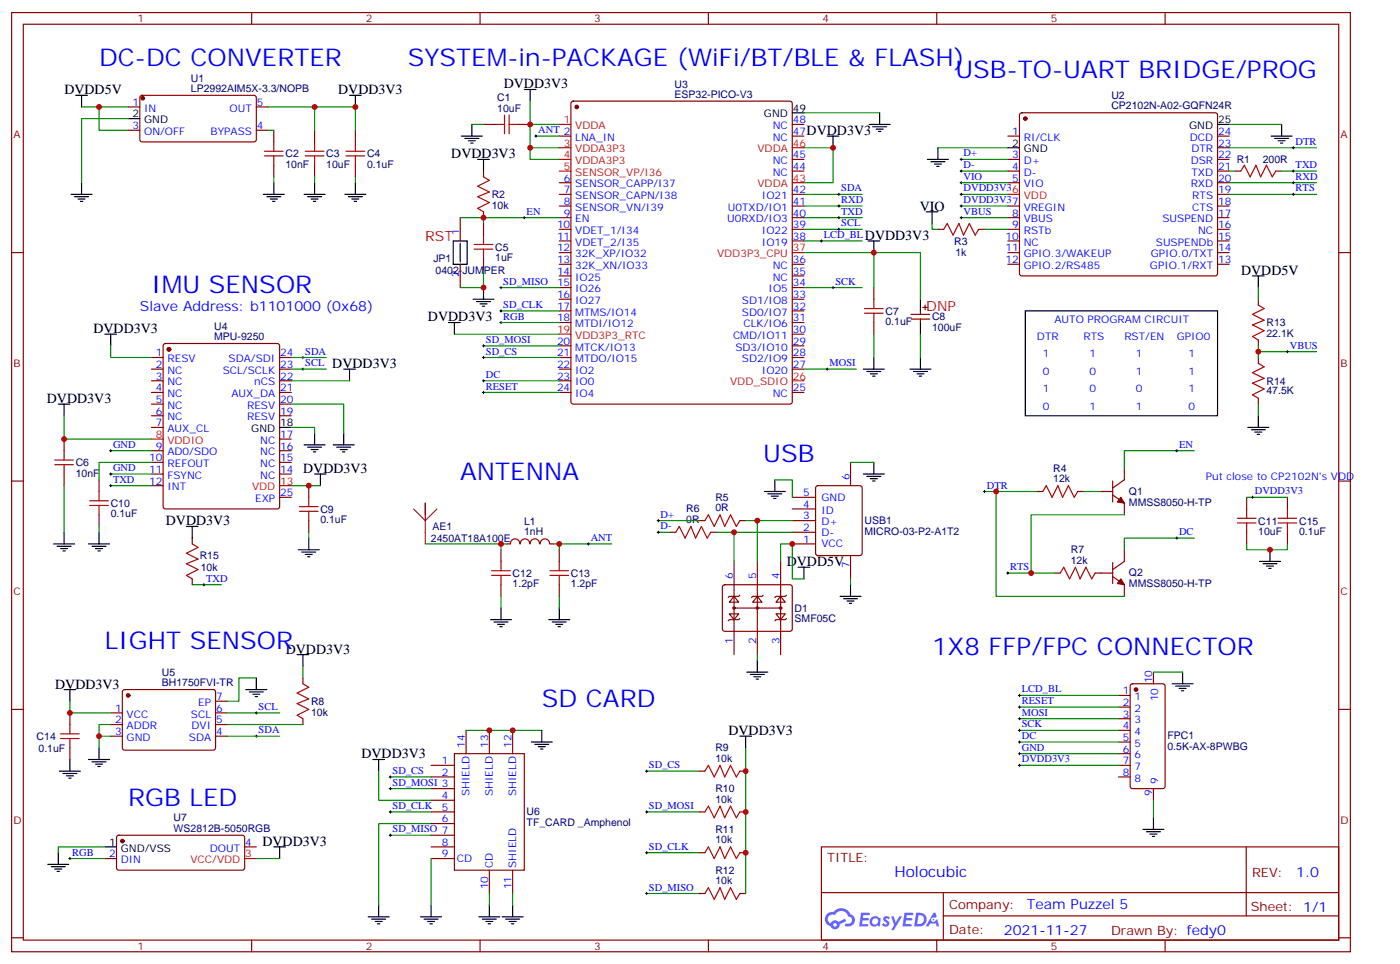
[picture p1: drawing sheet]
<svg xmlns="http://www.w3.org/2000/svg" width="424mm" height="292mm" viewBox="0 0 424 292" stroke-linecap="round" stroke-linejoin="round" font-family="sans-serif">
<g fill="none" stroke="#870000" stroke-width=".35">
<path d="M3.5 3.8h405.4v284.3h-405.4zM7.1 7.3h398.2v277.3h-398.2zM76.2 3.8v3.5M145.3 3.8v3.5M214.5 3.8v3.5M283.6 3.8v3.5M352.8 3.8v3.5M3.5 76.5h3.6M405.3 76.5h3.6M3.5 145.6h3.6M405.3 145.6h3.6M3.5 214.8h3.6"/>
<path d="M405.3 214.8h3.6M248.7 256.4h156.6v28.2h-156.6zM377.3 256.4v20.9M248.7 270.2h156.5M285.6 277.3h119.6M285.6 270.2v14.2M3.5 283.9h3.6M76.2 284.6v3.5M145.3 284.6v3.5M214.5 284.6v3.5M283.6 284.6v3.5M352.8 284.6v3.5"/>
<path d="M405.3 283.9h3.6"/>
</g>
<g fill="#5487ff">
<path d="M267.7 277.6a1.22 1.22 0 0 1 1.7 .2l-.4 .6a.47 .47 0 0 0-.3-.4 .47 .47 0 0 0-.5 .2l.1 .2a1.14 1.14 0 0 1 .8 1.8 1.14 1.14 0 0 1-1.9 0l-.2-.2 .5-.6 .7 .5a.29 .29 0 0 0 .3-.3 .29 .29 0 0 0-.2-.3 1.04 1.04 0 0 1-.6-1.7z"/>
<path d="M260.7 276.3h2.4l.3 .2-.2 .5-1.8 .1-.1 .8h1.5l.3 .4-.3 .4h-1.6l-.2 1.1h1.7l.2 .3-.2 .3-2.6 .1z"/>
<path d="M273.8 276.3h2.4l.3 .2-.1 .5-1.8 .1-.2 .8h1.6l.3 .4-.4 .4h-1.6l-.1 1.1h1.7l.2 .3-.2 .3-2.6 .1z"/>
<path d="M282.6 276.3h.7l.3 1.3-.6 .3a.69 .69 0 0 0-1 .3 .69 .69 0 0 0 .4 .9 .69 .69 0 0 0 .9-.6l.5-.2 .6 2.2h-.8l-.2-.9h-1.8l-.5 .9h-.8z"/>
<path d="M269.8 277.4h.8l.6 1.8 1.1-1.8h.9l-2.6 4.2h-.8l.9-1.5z"/>
<path d="M277.4 276.3l-.6 4.2h1.3a2.11 2.11 0 0 0 2.5-2.1 2.11 2.11 0 0 0-2.5-2.1zM278.1 277.1a1.43 1.43 0 0 1 1.6 1.6 1.43 1.43 0 0 1-2 1.1z"/>
<path d="M263.7 277.9a1.54 1.54 0 0 0-.1 2.2 1.54 1.54 0 0 0 2.2 .1l.6 .3 .3-2.3-.2-.3h-.4a1.49 1.49 0 0 0-2.4 0zM264 278.9a.94 .94 0 0 1 1.8 0 .94 .94 0 0 1-1.8 0z"/>
<path d="M250.4 276.7a2.18 2.18 0 0 0 1.1 3.7 1.44 1.44 0 0 0 1.6 .9 1.44 1.44 0 0 0 1.2-1.4l2-1.1-.5-.7-1.9 1a1.47 1.47 0 0 0-2.4 .4 1.39 1.39 0 0 1-.7-1.9 1.39 1.39 0 0 1 2-.5 2.12 2.12 0 0 1 2.2-1.3 2.12 2.12 0 0 1 1.9 1.7 1.14 1.14 0 0 1 1.1 1.4 1.14 1.14 0 0 1-1.7 .7 .43 .43 0 0 0-.5 .4 .43 .43 0 0 0 .4 .5 1.98 1.98 0 0 0 2.5-1.2 1.98 1.98 0 0 0-1.2-2.6 3.1 3.1 0 0 0-5.3-.6l-.9 .1zM252.3 280a.55 .55 0 0 1 1.1 0 .55 .55 0 0 1-1.1 0z"/>
<circle cx="282.6" cy="278.4" r=".26"/>
</g>
<g fill="none" stroke="#870000" stroke-width=".35">
<path d="M38.8 32.4h3.5M38.8 39.4h3.5M42.6 29.1l.4-.2h34.2l.4 .7-.1 12.9-.6 .5-34.1-.1-.5-.6v-12.7zM77.6 32.4h3.5M77.6 39.4h3.5M82.9 39.4v3.6M95.2 39.4v3.6M107.6 39.4v3.6M146.4 37.7h3.5M157 37.7h3.5M173.1 30.8l.5-.2h65.6l.5 .2 .2 .5v90.3l-.2 .5-.5 .2h-65.6l-.5-.2-.2-.5v-90.3zM239.9 37.7h3.5"/>
<path d="M308.9 34.4l.5-.3h58.5l.5 .3 .3 .5v47.9l-.3 .5-.5 .2h-58.5l-.5-.2-.2-.5v-47.9zM82.9 50v3.6M95.2 50v3.6M107.6 50v3.6M146.4 51.8v1.8M169.3 41.2h3.6M169.3 55.3h3.6M169.3 58.8h3.6M239.9 41.2h3.5M239.9 48.3h3.5M239.9 51.8h3.5M239.9 58.8h3.5"/>
<path d="M305.2 41.2h3.5M305.2 48.3h3.5M305.2 51.8h3.5M305.2 55.3h3.5M368.7 41.2h3.5M368.7 48.3h3.5M368.7 51.8h3.5M368.7 55.3h3.5M368.7 58.8h3.5M368.7 44.7h3.5M373.9 51.8h1.8M386.3 51.8h1.8"/>
<path d="M139.3 65.9v7.1M146.4 64.1v1.8M146.4 67.7v3.5M146.4 78.2v3.6M169.3 62.4h3.6M169.3 65.9h3.6M169.3 69.4h3.6M169.3 73h3.6M169.3 76.5h3.6M239.9 62.4h3.5M239.9 65.9h3.5M239.9 69.4h3.5"/>
<path d="M239.9 73h3.5M284 69.4h1.8M296.3 69.4h1.8M305.2 62.4h3.5M305.2 65.9h3.5M305.2 69.4h3.5M305.2 73h3.5M305.2 76.5h3.5M368.7 62.4h3.5M368.7 65.9h3.5M368.7 69.4h3.5M368.7 73h3.5"/>
<path d="M368.7 76.5h3.5M139.3 80v7.1M169.3 80h3.6M169.3 83.5h3.6M169.3 87.1h3.6M169.3 90.6h3.6M169.3 94.1h3.6M169.3 97.6h3.6M239.9 80h3.5M239.9 83.5h3.5M239.9 87.1h3.5M239.9 90.6h3.5"/>
<path d="M239.9 94.1h3.5M239.9 97.6h3.5M264.6 87.1v3.5M264.6 97.6v3.6M275.9 95.2h5.6M275.9 96.6h5.6M278.7 94.1v1.1M278.7 96.6v1M279.4 93.1h1.4M280.1 92.4v1.4M305.2 80h3.5M368.7 80h3.5"/>
<path d="M381 90.6v1.8M45.9 108.2h3.5M45.9 111.8h3.5M45.9 115.3h3.5M45.9 118.8h3.5M49.6 104.2l.5-.2h33.9l.5 .2 .2 .5v48.7l-.3 .5-.4 .2h-33.9l-.5-.2-.2-.5v-48.7zM84.7 108.2h3.5M84.7 111.8h3.5M84.7 115.3h3.5M84.7 118.8h3.5M169.3 104.7h3.6M169.3 108.2h3.6"/>
<path d="M169.3 111.8h3.6M169.3 115.3h3.6M169.3 118.8h3.6M239.9 104.7h3.5M239.9 108.2h3.5M239.9 111.8h3.5M239.9 118.8h3.5M239.9 101.2h3.5M381 102.9v1.8M381 108.2v1.8M19.4 132.9v3.6M45.9 122.3h3.5"/>
<path d="M45.9 125.9h3.5M45.9 129.4h3.5M45.9 136.5h3.5M45.9 140h3.5M84.7 122.3h3.5M84.7 125.9h3.5M84.7 136.5h3.5M84.7 140h3.5M84.7 132.9h3.5M257.5 140v7M381 120.6v1.7M19.4 143.5v3.5"/>
<path d="M30 145.3v3.5M30 155.9v3.5M45.9 143.5h3.5M45.9 147h3.5M84.7 150.6h3.5M84.7 143.5h3.5M93.5 147v3.6M93.5 157.6v3.5M128.8 152.3v5.3M211.7 157.6h1.7M224 157.6h1.8M239.9 157.6h7"/>
<path d="M239.9 150.6h7M239.9 154.1h7M247.2 147.2l.4-.2h12.7l.7 .5 .1 20-.5 .6-13 .1-.6-.5-.1-20zM314 148.8h1.7M326.3 148.8h1.8M333.4 148.8h3.5M336.9 149.9l3.5 2.4v3.6M336.9 145.6v6.4M340.4 141.7v3.6l-3.5 2.4M377.5 150.6v3.5M389.8 150.6v3.5M58.2 162.9v1.8"/>
<path d="M58.2 175.3v1.7M151.7 166.4v3.6M151.7 177v3.6M153.5 164.7h1M154.6 164.7a1.41 1.41 0 0 1 1.4-1.6 1.41 1.41 0 0 1 1.4 1.6M157.6 164.7a1.41 1.41 0 0 1 1.4-1.6 1.41 1.41 0 0 1 1.4 1.6M160.5 164.7a1.41 1.41 0 0 1 1.4-1.6 1.41 1.41 0 0 1 1.4 1.6M163.6 164.7a1.41 1.41 0 0 1 1.4-1.6 1.41 1.41 0 0 1 1.4 1.6M166.5 164.7h1.1M169.3 166.4v3.6M169.3 177v3.6M202.8 161.1h1.8"/>
<path d="M215.2 161.1h1.8M219 177.2l.4-.2 20.1 .1 .4 .6-.1 13-.6 .4h-20l-.5-.7v-12.7zM222.2 170v28.2M229.3 170v28.2M236.4 170v28.2M239.9 161.1h7M239.9 164.7h7M257.5 168.2v7.1M319.3 173.5h1.7M331.6 173.5h5.3M336.9 174.6l3.5 2.4v3.6M336.9 170.3v6.4"/>
<path d="M340.4 166.4v3.6l-3.5 2.4M377.5 161.1v3.6M389.8 161.1v3.6M220.8 185.8h2.9l-1.5 1.8zM222.2 180.6l1.5 1.7h-2.9zM222.2 184.1h14.2M224 187.3l-.3 .3h-2.9l-.3 .4M224 180.2l-.3 .4h-2.9l-.3 .3M229.3 180.6l1.4 1.7h-2.8zM231.1 180.2l-.4 .4h-2.8l-.4 .3M234.9 185.8h2.9l-1.4 1.8zM236.4 180.6l1.4 1.7h-2.9z"/>
<path d="M238.1 187.3l-.3 .3h-2.9l-.3 .4M238.1 180.2l-.3 .4h-2.9l-.3 .3M21.2 215.8v3.6M33.5 215.8h3.5M33.5 219.4h3.5M37.3 209l.4-.2h27.1l.5 .7-.1 17.2-.6 .4h-27.1l-.5-.7v-16.9zM65.3 215.8h3.5M65.3 219.4h3.5M65.3 212.3h3.5M91.7 205.2v1.8M91.7 217.6v1.8M338.7 217.6h3.5"/>
<path d="M338.7 214.1h3.5M338.7 210.5h3.5M342.4 207.2l.5-.2h9.2l.6 .4 .1 30.7-.5 .6-9.4 .1-.7-.5v-30.6zM349.2 203.5v3.5M21.2 226.4v3.5M33.5 222.9h3.5M65.3 222.9h3.5M130.5 235.2h7.1M130.5 231.7h7.1M130.5 238.8h7.1M137.6 228.2h21.1v35.3h-21.1zM141.1 221.1v7.1"/>
<path d="M148.2 221.1v7.1M155.2 221.1v7.1M211.7 233.5h1.7M224 233.5h1.8M338.7 235.2h3.5M338.7 231.7h3.5M338.7 228.2h3.5M338.7 224.6h3.5M338.7 221.1h3.5M349.2 238.8v3.5M31.7 259.9h3.6M35.5 253.1l.5-.2h37.7l.4 .7-.1 9.4-.6 .5-37.7-.1-.4-.7v-9.1z"/>
<path d="M74.1 256.4h3.5M130.5 259.9h7.1M130.5 256.4h7.1M130.5 252.9h7.1M130.5 249.3h7.1M130.5 245.8h7.1M130.5 242.3h7.1M211.7 245.8h1.7M211.7 258.2h1.7M224 245.8h1.8M224 258.2h1.8M148.2 263.5v7"/>
<path d="M155.2 263.5v7M211.7 270.5h1.7M224 270.5h1.8"/>
<circle cx="222.3" cy="184.1" r=".35"/>
<circle cx="229.3" cy="184.1" r=".35"/>
<circle cx="236.4" cy="184.1" r=".35"/>
</g>
<g fill="#870000" stroke="#870000" stroke-width=".35">
<path d="M339.4 150.6l1 1.7-2.1-.3z"/>
<path d="M339.4 175.3l1 1.7-2.1-.3z"/>
<circle cx="310.4" cy="35.9" r=".53"/>
<circle cx="43.2" cy="29.7" r=".53"/>
<circle cx="174.6" cy="32.4" r=".53"/>
<circle cx="38.8" cy="210.5" r=".53"/>
<circle cx="344" cy="208.8" r=".53"/>
<circle cx="37" cy="254.6" r=".53"/>
<circle cx="51.2" cy="105.8" r=".53"/>
</g>
<g fill="none" stroke="#000" stroke-width=".35">
<path d="M22.9 28.9h3.6M24.7 28.9v3.5M38.8 35.9h3.5M105.8 28.9h3.6M107.6 28.9v3.5M142.9 37.7v3.5M158.7 27.1h3.6M160.5 27.1v3.5M239.9 34.1h3.5M263.2 37.7h6.3M264.2 38.4h4.3M265.3 39.1h2.1"/>
<path d="M266 39.8h.7M266.3 34.1v3.6M368.7 37.7h3.5M388.1 37.7v3.5M21.5 58.8h6.4M22.6 59.5h4.2M24.7 55.3v3.5M79.7 58.8h6.4M80.8 59.5h4.2M82.9 55.3v3.5M92.1 58.8h6.3M93.1 59.5h4.3"/>
<path d="M95.2 55.3v3.5M104.4 58.8h6.4M105.5 59.5h4.2M107.6 55.3v3.5M139.7 41.2h6.3M140.8 41.9h4.2M141.8 42.6h2.1M142.5 43.3h.7M144.6 48.3h3.6M146.4 48.3v3.5M250.5 41.2h3.5M252.2 41.2v3.5"/>
<path d="M280.8 48.3h6.4M281.9 49h4.2M282.9 49.7h2.1M283.6 50.4h.7M284 44.7v3.6M305.2 44.7h3.5M384.9 41.2h6.3M385.9 41.9h4.3M387 42.6h2.1M387.7 43.3h.7M23.6 60.3h2.2M24.3 61h.7"/>
<path d="M81.8 60.3h2.2M82.5 61h.8M94.2 60.3h2.1M94.9 61h.7M106.5 60.3h2.2M107.2 61h.7M137.2 73h4.3v7h-4.3zM139.3 73.7v5.6M262.8 73h3.5M264.6 73v3.5M280.5 64.1h3.5M282.2 64.1v3.6"/>
<path d="M135.8 97.6h3.5M137.6 97.6v3.6M143.2 90.6h6.4M144.3 91.3h4.2M145.3 92h2.2M146 92.7h.8M146.4 87.1v3.5M278.7 90.6v3.5M278.7 97.6v3.6M310.4 94.1h58.3v31.8h-58.3zM379.2 83.5h3.6M381 83.5v3.6"/>
<path d="M31.7 101.2h3.6M33.5 101.2v3.5M104.1 111.8h3.5M105.8 111.8v3.5M261.4 111.8h6.4M262.5 112.5h4.2M263.5 113.2h2.1M264.2 113.9h.7M264.6 108.2v3.6M275.5 111.8h6.4M276.6 112.5h4.2M277.6 113.2h2.2"/>
<path d="M278.3 113.9h.7M278.7 108.2v3.6M17.6 122.3h3.6M19.4 122.3v3.6M84.7 129.4h3.5M92.1 134.7h6.3M93.1 135.4h4.3M94.2 136.1h2.1M94.9 136.8h.7M95.2 131.2v3.5M100.9 134.7h6.3M102 135.4h4.2"/>
<path d="M103 136.1h2.1M103.7 136.8h.7M104.1 131.2v3.5M264.6 140v3.5M377.8 129.4h6.4M378.9 130.1h4.2M379.9 130.8h2.2M380.6 131.5h.8M381 125.9v3.5M56.4 159.4h3.6M58.2 159.4v3.5M95.2 143.5h3.6"/>
<path d="M97 143.5v3.5M231.4 148.8h6.4M232.5 149.5h4.2M233.5 150.2h2.2M234.2 150.9h.7M234.6 145.3v3.5M261.4 143.5h6.4M262.5 144.2h4.2M263.5 144.9h2.1M264.2 145.6h.7M16.2 164.7h6.4M17.3 165.4h4.2"/>
<path d="M18.3 166.1h2.2M19 166.8h.8M19.4 161.1v3.6M26.8 164.7h6.4M27.9 165.4h4.2M28.9 166.1h2.1M29.6 166.8h.7M30 161.1v3.6M90.3 166.4h6.4M91.4 167.1h4.2M92.4 167.9h2.1M93.1 168.6h.7"/>
<path d="M93.5 162.9v3.5M241.7 171.7h3.5M243.4 171.7v3.6M257.5 177v3.6M381.4 170h6.3M382.4 170.7h4.2M383.5 171.4h2.1M384.2 172.1h.7M384.5 166.4v3.6M90 198.2h3.5M91.7 198.2v3.5M148.5 187.6h6.4"/>
<path d="M149.6 188.3h4.2M150.6 189h2.2M151.3 189.7h.7M151.7 184.1v3.5M166.2 187.6h6.3M167.2 188.3h4.2M168.3 189h2.1M169 189.7h.7M169.3 184.1v3.5M229.3 200v3.5M254.4 180.6h6.3M255.4 181.3h4.2"/>
<path d="M256.5 182h2.1M257.2 182.7h.7M19.4 208.8h3.5M21.2 208.8v3.5M74.4 208.8h6.4M75.5 209.5h4.2M76.6 210.2h2.1M77.3 210.9h.7M77.6 205.2v3.6M226.1 203.5h6.4M227.2 204.2h4.2M228.2 204.9h2.2"/>
<path d="M229 205.6h.7M354.9 207h6.3M356 207.7h4.2M357 208.4h2.1M357.7 209.1h.7M358.1 203.5v3.5M18 233.5h6.3M19 234.2h4.3M20.1 234.9h2.1M20.8 235.6h.7M21.2 229.9v3.6M26.8 229.9h6.4"/>
<path d="M27.9 230.6h4.2M28.9 231.4h2.1M29.6 232.1h.7M30 226.4v3.5M112.9 229.9h3.5M114.7 229.9v3.6M160.9 224.6h6.3M161.9 225.4h4.3M163 226.1h2.1M163.7 226.8h.7M164 221.1v3.5M224 222.9h3.5"/>
<path d="M225.8 222.9v3.5M17.6 258.2v3.5M31.7 256.4h3.6M82.9 256.4h3.5M84.7 256.4v3.5M346.1 251.1h6.3M347.1 251.8h4.3M348.2 252.5h2.1M348.9 253.2h.7M349.2 247.6v3.5M14.5 261.7h6.3M15.5 262.4h4.3"/>
<path d="M16.6 263.1h2.1M17.3 263.8h.7M111.5 277.6h6.3M112.5 278.3h4.3M113.6 279h2.1M114.3 279.7h.7M114.7 274v3.6M127.4 277.6h6.3M128.4 278.3h4.2M129.5 279h2.1M130.2 279.7h.7M130.5 274v3.6"/>
<path d="M145 277.6h6.3M146 278.3h4.3M147.1 279h2.1M147.8 279.7h.7M148.2 274v3.6M152 277.6h6.4M153.1 278.3h4.2M154.2 279h2.1M154.9 279.7h.7M155.2 274v3.6"/>
</g>
<g fill="none" stroke="#f00" stroke-width=".35">
<path d="M169.3 37.7h3.6M169.3 44.7h3.6M169.3 48.3h3.6M169.3 51.8h3.6M239.9 44.7h3.5M239.9 55.3h3.5M305.2 58.8h3.5M239.9 76.5h3.5M169.3 101.2h3.6M239.9 115.3h3.5M45.9 132.9h3.5M84.7 147h3.5"/>
<path d="M74.1 259.9h3.5"/>
</g>
<g fill="none" stroke="#008700" stroke-width=".35">
<path d="M24.7 32.4h14.1M30 32.4v7h8.8M38.8 35.9h-14.1v19.4M81.1 32.4h26.5v7M81.1 39.4h1.8M95.2 32.4v7M142.9 37.7h3.5M160.5 30.6v7.1h8.8M160.5 37.7v7h8.8M243.4 34.1h22.9M372.2 37.7h15.9M82.9 53.6v1.7"/>
<path d="M95.2 53.6v1.7M107.6 53.6v1.7M160.5 44.7v3.6h8.8M162.3 41.2h7M243.4 44.7h8.8v10.6h-8.8M243.4 58.8h17.7M284 44.7h21.2M291 58.8h14.2M291 51.8h14.2M291 55.3h14.2M291 48.3h14.2M372.2 44.7h26.4"/>
<path d="M372.2 58.8h26.4M372.2 51.8h1.7M372.2 55.3h26.4M388.1 51.8h10.5M139.3 65.9h7.1M169.3 65.9h-22.9v1.8M243.4 69.4h17.7M243.4 65.9h17.7M243.4 62.4h17.7M243.4 73h17.7M243.4 76.5h21.2M264.6 76.5h14.1v14.1"/>
<path d="M264.6 76.5v10.6M282.2 67.7v1.7h1.8M291 65.9h14.2M291 62.4h14.2M298.1 69.4h7.1M146.4 81.8v5.3h-7.1M151.7 87.1h17.6M151.7 94.1h17.6M151.7 97.6h17.6M243.4 87.1h17.7M381 87.1v3.5M33.5 104.7v3.5h12.4"/>
<path d="M88.2 115.3h17.6M88.2 108.2h10.6M88.2 111.8h10.6M137.6 101.2h31.7M146.4 115.3h22.9M146.4 104.7h22.9M146.4 108.2h22.9M146.4 118.8h22.9M243.4 111.8h15.9M264.6 101.2v7M278.7 101.2v7M381 104.7v3.5"/>
<path d="M381 106.5h17.6M19.4 125.9v7h26.5M33.5 136.5h12.4M45.9 140h-15.9v5.3M88.2 129.4h7v1.8M88.2 122.3h15.9v8.9M257.5 140h7.1M361.6 136.5h-21.2v5.2M381 122.3v3.6M19.4 147v14.1M30 159.4v1.7M33.5 147h12.4"/>
<path d="M33.5 143.5h12.4M88.2 147h8.8M199.3 157.6h12.4M225.8 157.6h14.1M229.3 157.6v12.4M234.6 145.3h5.3v5.3M298.1 148.8h15.9M301.6 148.8v31.8h38.8M328.1 148.8h5.3M340.4 155.9h-28.2v17.6h7.1M377.5 150.6h12.3M58.2 177h8.8"/>
<path d="M93.5 161.1v1.8M128.8 164.7h22.9M153.5 164.7h-1.8v1.7M167.6 164.7h17.6M169.3 164.7v1.7M199.3 161.1h3.5M217 161.1h22.9M222.2 161.1v8.9M236.4 170v-5.3h3.5v10.6h3.5M257.5 175.3v1.7M305.2 173.5h7M361.6 162.9h-21.2v3.5"/>
<path d="M377.5 164.7v1.7h12.3v-1.7M151.7 180.6v3.5M169.3 180.6v3.5M229.3 198.2v1.8M21.2 212.3v3.5h12.3M33.5 219.4h-3.5v3.5M68.8 215.8h15.9M68.8 219.4h22.9M77.6 205.2h-5.3v7.1h-3.5M91.7 201.7v3.5M308.7 210.5h30M308.7 214.1h30"/>
<path d="M308.7 217.6h30M349.2 203.5h8.9M33.5 222.9h-3.5v3.5M68.8 222.9h15.9M114.7 233.5v8.8h15.8M118.2 235.2h12.3M118.2 238.8h12.3M141.1 221.1h22.9M195.8 233.5h15.9M225.8 226.4v44.1M308.7 221.1h30M308.7 224.6h30"/>
<path d="M308.7 228.2h30M308.7 231.7h30M21.2 259.9h10.5M31.7 256.4h-14.1v1.8M77.6 259.9h7.1M118.2 245.8h12.3M118.2 252.9h12.3M130.5 249.3h-15.8v24.7M130.5 259.9v14.1M195.8 245.8h15.9M195.8 258.2h15.9M349.2 242.3v5.3"/>
<path d="M148.2 270.5v3.5M155.2 270.5v3.5M195.8 270.5h15.9"/>
</g>
<g fill="none" stroke="#a10000" stroke-width=".35">
<path d="M149.9 37.7h2.9M152.8 34.9v5.6M154.2 34.9v5.6M154.2 37.7h2.8M80.1 47.2h5.6M80.1 45.8h5.6M82.9 43v2.8M82.9 47.2v2.8M92.4 47.2h5.7M92.4 45.8h5.7M95.2 43v2.8M95.2 47.2v2.8"/>
<path d="M104.8 47.2h5.6M104.8 45.8h5.6M107.6 43v2.8M107.6 47.2v2.8M146.4 53.6l1.8 1-3.6 1.8 3.6 1.7-3.6 1.4 3.6 1.8-3.6 1.8 1.8 1M375.7 51.8l1.1-1.8 1.7 3.6 1.8-3.6 1.4 3.6 1.8-3.6 1.7 3.6 1.1-1.8M143.6 75.4h5.6M143.6 74h5.6M146.4 71.2v2.8M146.4 75.4v2.8M285.8 69.4l1-1.7 1.8 3.5 1.7-3.5 1.4 3.5 1.8-3.5 1.8 3.5 1-1.8M261.8 94.8h5.6"/>
<path d="M261.8 93.4h5.6M264.6 90.6v2.8M264.6 94.8v2.8M381 92.4l1.8 1-3.6 1.8 3.6 1.7-3.6 1.5 3.6 1.7-3.6 1.8 1.8 1M381 110l1.8 1.1-3.6 1.7 3.6 1.8-3.6 1.4 3.6 1.8-3.6 1.7 1.8 1.1M16.6 139.3h5.6M19.4 136.5v2.8M16.6 140.7h5.6M19.4 140.7v2.8M27.2 153h5.6M27.2 151.6h5.6M30 148.8v2.8"/>
<path d="M30 153v2.9M90.7 154.8h5.6M90.7 153.4h5.6M93.5 150.6v2.8M93.5 154.8v2.8M213.4 157.6l1.1-1.7 1.8 3.5 1.7-3.5 1.4 3.5 1.8-3.5 1.8 3.5 1-1.8M315.7 148.8l1.1-1.8 1.8 3.6 1.7-3.6 1.4 3.6 1.8-3.6 1.8 3.6 1-1.8M374.6 158.3h5.7M374.6 156.9h5.7M377.5 154.1v2.8M377.5 158.3v2.8M387 158.3h5.6"/>
<path d="M387 156.9h5.6M389.8 154.1v2.8M389.8 158.3v2.8M58.2 164.7l1.8 1-3.6 1.8 3.6 1.8-3.6 1.4 3.6 1.7-3.6 1.8 1.8 1.1M148.9 174.2h5.6M148.9 172.8h5.6M151.7 170v2.8M151.7 174.2v2.8M166.5 174.2h5.7M166.5 172.8h5.7M169.3 170v2.8M169.3 174.2v2.8"/>
<path d="M204.6 161.1l1.1-1.7 1.7 3.5 1.8-3.5 1.4 3.5 1.8-3.5 1.7 3.5 1.1-1.8M321 173.5l1.1-1.8 1.7 3.6 1.8-3.6 1.4 3.6 1.8-3.6 1.8 3.6 1-1.8M21.2 219.4v2.8M91.7 207l1.8 1.1-3.5 1.7 3.5 1.8-3.5 1.4 3.5 1.8-3.5 1.7 1.7 1.1M18.3 223.6h5.7M18.3 222.2h5.7M21.2 223.6v2.8M213.4 233.5l1.1-1.8 1.8 3.5 1.7-3.5 1.4 3.5 1.8-3.5 1.8 3.5 1-1.7M213.4 258.2l1.1-1.8 1.8 3.5 1.7-3.5 1.4 3.5 1.8-3.5 1.8 3.5 1-1.7M213.4 245.8l1.1-1.7 1.8 3.5 1.7-3.5 1.4 3.5 1.8-3.5 1.8 3.5 1-1.8M213.4 270.5l1.1-1.8 1.8 3.6 1.7-3.6 1.4 3.6 1.8-3.6 1.8 3.6 1-1.8"/>
</g>
<g fill="none" stroke="#000" stroke-width=".3">
<path d="M161.9 41.2h.7M162.3 40.9v.7M253.6 58.8h.8M254 58.5v.7M290.7 58.8h.7M290.7 51.8h.7M290.7 55.3h.7M290.7 48.3h.7M291 47.9v.7M291 51.4v.7M291 55v.7M291 58.5v.7"/>
<path d="M391.2 44.7h.7M391.2 58.8h.7M391.2 51.8h.7M391.2 55.3h.7M391.6 44.4v.7M391.6 51.4v.7M391.6 55v.7M391.6 58.5v.7M158.4 65.9h.7M158.7 65.5v.8M248.4 73h.7M248.7 72.6v.7"/>
<path d="M253.6 62.4h.8M253.6 65.9h.8M253.6 69.4h.8M254 62v.7M254 65.5v.8M254 69.1v.7M290.7 62.4h.7M290.7 65.9h.7M291 62v.7M291 65.5v.8M151.3 87.1h.7M151.3 94.1h.7"/>
<path d="M151.3 97.6h.7M151.7 86.7v.7M151.7 93.8v.7M151.7 97.3v.7M251.9 87.1h.7M252.2 86.7v.7M91.4 111.8h.7M91.4 108.2h.7M91.7 107.9v.7M91.7 111.4v.7M146 108.2h.8M146 115.3h.8"/>
<path d="M146 104.7h.8M146 118.8h.8M146.4 104.4v.7M146.4 107.9v.7M146.4 114.9v.7M146.4 118.5v.7M250.1 111.8h.7M250.5 111.4v.7M389.5 106.5h.7M389.8 106.1v.7M33.2 136.5h.7M33.5 136.1v.7"/>
<path d="M356 136.5h.7M356.3 136.1v.7M33.2 143.5h.7M33.2 147h.7M33.5 143.2v.7M33.5 146.7v.7M199 157.6h.7M199.3 157.3v.7M297.7 148.8h.7M298.1 148.4v.8M378.9 150.6h.7M379.2 150.2v.7"/>
<path d="M61.4 177h.7M61.7 176.7v.7M177.8 164.7h.7M178.2 164.3v.7M199 161.1h.7M199.3 160.8v.7M304.8 173.5h.7M305.2 173.1v.7M356 162.9h.7M356.3 162.6v.7M77.3 215.8h.7M77.6 215.5v.7"/>
<path d="M308.3 210.5h.7M308.3 214.1h.7M308.3 217.6h.7M308.7 210.2v.7M308.7 213.7v.7M308.7 217.2v.7M77.3 222.9h.7M77.6 222.5v.7M117.8 235.2h.7M117.8 238.8h.7M118.2 234.9v.7M118.2 238.4v.7"/>
<path d="M195.4 233.5h.7M195.8 233.1v.7M308.3 221.1h.7M308.3 224.6h.7M308.3 228.2h.7M308.3 231.7h.7M308.7 220.8v.7M308.7 224.3v.7M308.7 227.8v.7M308.7 231.4v.7M20.8 259.9h.7M21.2 259.6v.7"/>
<path d="M117.8 252.9h.7M117.8 245.8h.7M118.2 245.5v.7M118.2 252.5v.7M195.4 245.8h.7M195.4 258.2h.7M195.8 245.5v.7M195.8 257.8v.7M195.4 270.5h.7M195.8 270.2v.7"/>
</g>
<path d="M125.2 154.1l3.6 3.5M128.8 157.6v7.1M132.3 154.1l-3.5 3.5" fill="none" stroke="#8c2424" stroke-width=".35"/>
<g fill="#c00">
<circle cx="30" cy="32.4" r=".88"/>
<circle cx="107.6" cy="32.4" r=".88"/>
<circle cx="95.3" cy="32.4" r=".88"/>
<circle cx="30" cy="222.9" r=".88"/>
<circle cx="21.2" cy="215.8" r=".88"/>
<circle cx="155.2" cy="221.1" r=".88"/>
<circle cx="148.2" cy="221.1" r=".88"/>
<circle cx="225.8" cy="245.8" r=".88"/>
<circle cx="225.8" cy="258.2" r=".88"/>
<circle cx="225.8" cy="233.5" r=".88"/>
<circle cx="312.2" cy="173.5" r=".88"/>
<circle cx="301.6" cy="148.8" r=".88"/>
<circle cx="252.2" cy="44.7" r=".88"/>
<circle cx="146.4" cy="65.9" r=".88"/>
<circle cx="146.4" cy="87.1" r=".88"/>
<circle cx="151.7" cy="164.7" r=".88"/>
<circle cx="169.3" cy="164.7" r=".88"/>
<circle cx="160.5" cy="44.7" r=".88"/>
<circle cx="160.5" cy="37.7" r=".88"/>
<circle cx="239.9" cy="164.7" r=".88"/>
<circle cx="229.3" cy="157.6" r=".88"/>
<circle cx="222.3" cy="161.1" r=".88"/>
<circle cx="381" cy="106.5" r=".88"/>
<circle cx="93.5" cy="147" r=".88"/>
<circle cx="19.4" cy="132.9" r=".88"/>
<circle cx="264.6" cy="76.5" r=".88"/>
<circle cx="384.5" cy="166.4" r=".88"/>
</g>
<g font-size="7.4" fill="#00f">
<text x="30" y="20">DC-DC CONVERTER</text>
<text x="123.5" y="20">SYSTEM-in-PACKAGE (WiFi/BT/BLE &amp; FLASH)</text>
<text x="289.3" y="23.6">USB-TO-UART BRIDGE/PROG</text>
<text x="45.9" y="88.8">IMU SENSOR</text>
<text x="231.1" y="140">USB</text>
<text x="139.3" y="145.3">ANTENNA</text>
<text x="31.7" y="196.4">LIGHT SENSOR</text>
<text x="282.2" y="198.2">1X8 FFP/FPC CONNECTOR</text>
<text x="164" y="214.1">SD CARD</text>
<text x="38.8" y="244.1">RGB LED</text>
</g>
<text font-size="4.6" fill="#00f" x="270.8" y="265.4">Holocubic</text>
<g font-size="4.2">
<text x="19.5" y="28.5">DVDD5V</text>
<text x="102.4" y="28.5">DVDD3V3</text>
<text x="152.5" y="26.8">DVDD3V3</text>
<text x="244.2" y="40.9">DVDD3V3</text>
<text x="136.6" y="47.9">DVDD3V3</text>
<text x="278.5" y="63.8">VIO</text>
<text x="261.9" y="72.6">DVDD3V3</text>
<text x="375.8" y="83.2">DVDD5V</text>
<text x="28.3" y="100.8">DVDD3V3</text>
<text x="129.6" y="97.3">DVDD3V3</text>
<text x="100.6" y="111.4">DVDD3V3</text>
<text x="14.2" y="122">DVDD3V3</text>
<text x="91.8" y="143.2">DVDD3V3</text>
<text x="50.2" y="159.1">DVDD3V3</text>
<text x="238.2" y="171.4">DVDD5V</text>
<text x="86.5" y="197.9">DVDD3V3</text>
<text x="16.7" y="208.4">DVDD3V3</text>
<text x="220.6" y="222.6">DVDD3V3</text>
<text x="109.4" y="229.6">DVDD3V3</text>
<text x="79.5" y="256.1">DVDD3V3</text>
</g>
<g font-size="4.2" fill="#f00">
<text x="128.8" y="73">RST</text>
<text x="280.5" y="94.1">DNP</text>
</g>
<g font-size="4.2" fill="#00f">
<text x="42.3" y="94.1">Slave Address: b1101000 (0x68)</text>
<text x="392.5" y="265.7">1.0</text>
<text x="310.9" y="275.2">Team Puzzel 5</text>
<text x="304" y="283">2021-11-27</text>
</g>
<g font-size="3.9" fill="#800">
<text x="250.5" y="261">TITLE:</text>
<text x="379.1" y="265.7">REV:</text>
<text x="287.4" y="275.2">Company:</text>
<text x="378.7" y="275.8">Sheet: 1/1</text>
<text x="287.4" y="282.9">Date:</text>
<text x="336.4" y="282.9">Drawn By: fedy0</text>
</g>
<g font-size="3.2" fill="#800">
<text x="41.6" y="6.8">1</text>
<text x="110.8" y="6.8">2</text>
<text x="179.9" y="6.8">3</text>
<text x="249.1" y="6.8">4</text>
<text x="318.2" y="6.8">5</text>
<text x="4.1" y="41.9">A</text>
<text x="405.9" y="41.9">A</text>
<text x="4.1" y="111.1">B</text>
<text x="405.9" y="111.1">B</text>
<text x="4.1" y="180.2">C</text>
<text x="405.9" y="180.2">C</text>
<text x="4.1" y="249.3">D</text>
<text x="405.9" y="249.3">D</text>
<text x="41.6" y="287.6">1</text>
<text x="110.8" y="287.6">2</text>
<text x="179.9" y="287.6">3</text>
<text x="249.1" y="287.6">4</text>
<text x="318.2" y="287.6">5</text>
</g>
<g font-size="3.2" fill="#000080">
<text x="57.8" y="27.8">LP2992AIM5X-3.3/NOPB</text>
<text x="57.8" y="24.7">U1</text>
<text x="204.2" y="29.6">ESP32-PICO-V3</text>
<text x="204.2" y="26.6">U3</text>
<text x="336.5" y="30">U2</text>
<text x="150.6" y="33.8">10uF</text>
<text x="150.6" y="30.6">C1</text>
<text x="336.5" y="33.1">CP2102N-A02-GQFN24R</text>
<text x="86.4" y="47.7">C2</text>
<text x="98.8" y="47.7">C3</text>
<text x="111.1" y="47.7">C4</text>
<text x="86.4" y="50.8">10nF</text>
<text x="98.8" y="50.8">10uF</text>
<text x="111.1" y="50.8">0.1uF</text>
<text x="374.5" y="49.4">R1</text>
<text x="382.4" y="49.4">200R</text>
<text x="148.9" y="60">R2</text>
<text x="148.9" y="63.2">10k</text>
<text x="149.9" y="75.9">C5</text>
<text x="288.9" y="74.1">R3</text>
<text x="289.3" y="77.6">1k</text>
<text x="131.2" y="79.4">JP1</text>
<text x="131.9" y="82.9">0402-JUMPER</text>
<text x="149.9" y="79">1uF</text>
<text x="268.1" y="95.3">C7</text>
<text x="64.9" y="99.8">U4</text>
<text x="268.1" y="98.4">0.1uF</text>
<text x="282.2" y="100.2">100uF</text>
<text x="282.2" y="97">C8</text>
<text x="383.5" y="98.8">R13</text>
<text x="64.9" y="102.9">MPU-9250</text>
<text x="383.5" y="102">22.1K</text>
<text x="383.5" y="119.4">47.5K</text>
<text x="383.5" y="116.5">R14</text>
<text x="22.9" y="141.1">C6</text>
<text x="318.9" y="142.8">R4</text>
<text x="22.9" y="144.3">10nF</text>
<text x="318.9" y="146">12k</text>
<text x="341.8" y="149.7">Q1</text>
<text x="33.5" y="153.5">C10</text>
<text x="97" y="155.3">C9</text>
<text x="207.8" y="155.2">R6</text>
<text x="216.6" y="154.8">0R</text>
<text x="216.6" y="151.6">R5</text>
<text x="341.8" y="153.1">MMSS8050-H-TP</text>
<text x="33.5" y="156.6">0.1uF</text>
<text x="97" y="158.4">0.1uF</text>
<text x="130.9" y="160.5">AE1</text>
<text x="158.7" y="158.9">L1</text>
<text x="207.8" y="158.3">0R</text>
<text x="261.8" y="162">MICRO-03-P2-A1T2</text>
<text x="261.8" y="158.8">USB1</text>
<text x="381" y="161.9">10uF</text>
<text x="381" y="158.8">C11</text>
<text x="393.3" y="161.9">0.1uF</text>
<text x="393.3" y="158.8">C15</text>
<text x="130.5" y="164">2450AT18A100E</text>
<text x="158.7" y="162.1">1nH</text>
<text x="324.2" y="167.4">R7</text>
<text x="60.5" y="169.4">R15</text>
<text x="60.8" y="172.9">10k</text>
<text x="324.2" y="170.7">12k</text>
<text x="155.2" y="177.8">1.2pF</text>
<text x="155.2" y="174.6">C12</text>
<text x="172.9" y="177.8">1.2pF</text>
<text x="172.9" y="174.6">C13</text>
<text x="341.8" y="177.8">MMSS8050-H-TP</text>
<text x="341.8" y="174.4">Q2</text>
<text x="240.6" y="185.1">D1</text>
<text x="240.6" y="188.3">SMF05C</text>
<text x="49" y="207.7">BH1750FVI-TR</text>
<text x="49" y="204.8">U5</text>
<text x="94.2" y="213.4">R8</text>
<text x="94.2" y="216.6">10k</text>
<text x="11.1" y="224">C14</text>
<text x="11.7" y="227.6">0.1uF</text>
<text x="216.6" y="227.4">R9</text>
<text x="353.5" y="227.2">0.5K-AX-8PWBG</text>
<text x="353.5" y="223.8">FPC1</text>
<text x="216.6" y="230.6">10k</text>
<text x="216.6" y="239.8">R10</text>
<text x="216.6" y="243">10k</text>
<text x="52.6" y="251.8">WS2812B-5050RGB</text>
<text x="52.6" y="248.6">U7</text>
<text x="159.5" y="250.1">TF_CARD _Amphenol</text>
<text x="159.5" y="246.7">U6</text>
<text x="216.6" y="255.3">10k</text>
<text x="216.6" y="252.2">R11</text>
<text x="216.6" y="267.7">10k</text>
<text x="216.6" y="264.5">R12</text>
</g>
<g font-size="3.2" fill="#00f">
<text x="40.1" y="32">1</text>
<text x="43.6" y="33.8">IN</text>
<text x="69.5" y="33.8">OUT</text>
<text x="77.8" y="32">5</text>
<text x="40.1" y="39.1">3</text>
<text x="43.6" y="40.9">ON/OFF</text>
<text x="63.8" y="40.9">BYPASS</text>
<text x="77.8" y="39.1">4</text>
<text x="163" y="40.3">ANT 2</text>
<text x="234" y="39.1">NC</text>
<text x="240.1" y="40.9">47</text>
<text x="240.1" y="37.3">48</text>
<text x="306.5" y="40.9">1</text>
<text x="368.8" y="40.9">24</text>
<text x="174.2" y="42.6">LNA_IN</text>
<text x="234" y="42.6">NC</text>
<text x="240.1" y="47.9">45</text>
<text x="291.7" y="47.4">D+</text>
<text x="306.5" y="47.9">3</text>
<text x="310" y="42.6">RI/CLK</text>
<text x="360.2" y="42.6">DCD</text>
<text x="360.7" y="46.1">DTR</text>
<text x="368.8" y="47.9">22</text>
<text x="368.8" y="44.4">23</text>
<text x="392.3" y="43.9">DTR</text>
<text x="234" y="53.2">NC</text>
<text x="234" y="49.7">NC</text>
<text x="240.1" y="51.4">44</text>
<text x="291.7" y="50.9">D-</text>
<text x="306.5" y="51.4">4</text>
<text x="310" y="49.7">D+</text>
<text x="310" y="53.2">D-</text>
<text x="360.5" y="49.7">DSR</text>
<text x="360.8" y="53.2">TXD</text>
<text x="368.8" y="51.4">21</text>
<text x="392.3" y="50.9">TXD</text>
<text x="170.7" y="55">6</text>
<text x="170.7" y="58.5">7</text>
<text x="174.2" y="56.7">SENSOR_CAPP/I37</text>
<text x="240.1" y="58.5">42</text>
<text x="254.7" y="58">SDA</text>
<text x="291.7" y="54.4">VIO</text>
<text x="291.7" y="58">DVDD3V36</text>
<text x="306.5" y="55">5</text>
<text x="310" y="56.7">VIO</text>
<text x="360.5" y="56.7">RXD</text>
<text x="368.8" y="58.5">19</text>
<text x="368.8" y="55">20</text>
<text x="392.3" y="58">RTS</text>
<text x="392.3" y="54.4">RXD</text>
<text x="159.5" y="65">EN</text>
<text x="170.7" y="62">8</text>
<text x="170.7" y="65.5">9</text>
<text x="174.2" y="60.3">SENSOR_CAPN/I38</text>
<text x="174.2" y="63.8">SENSOR_VN/I39</text>
<text x="220.4" y="63.8">U0TXD/IO1</text>
<text x="230.7" y="60.3">IO21</text>
<text x="240.1" y="65.5">40</text>
<text x="240.1" y="62">41</text>
<text x="254.7" y="61.5">RXD</text>
<text x="254.7" y="65">TXD</text>
<text x="291.7" y="65">VBUS</text>
<text x="291.7" y="61.5">DVDD3V37</text>
<text x="306.5" y="65.5">8</text>
<text x="310" y="63.8">VREGIN</text>
<text x="361" y="63.8">CTS</text>
<text x="361" y="60.3">RTS</text>
<text x="368.8" y="65.5">17</text>
<text x="368.8" y="62">18</text>
<text x="139" y="71.2" transform="rotate(-90 139 71.2)">1</text>
<text x="168.7" y="69.1">10</text>
<text x="174.2" y="67.3">EN</text>
<text x="174.2" y="70.8">VDET_1/I34</text>
<text x="220.1" y="67.3">U0RXD/IO3</text>
<text x="230.7" y="70.8">IO22</text>
<text x="240.1" y="69.1">39</text>
<text x="254.7" y="68.5">SCL</text>
<text x="306.5" y="69.1">9</text>
<text x="310" y="67.3">VBUS</text>
<text x="310" y="70.8">RSTb</text>
<text x="351.9" y="67.3">SUSPEND</text>
<text x="362.8" y="70.8">NC</text>
<text x="368.8" y="69.1">16</text>
<text x="168.7" y="72.6">11</text>
<text x="168.7" y="76.1">12</text>
<text x="174.2" y="74.4">VDET_2/I35</text>
<text x="174.2" y="77.9">32K_XP/IO32</text>
<text x="230.7" y="74.4">IO19</text>
<text x="240.1" y="72.6">38</text>
<text x="249.4" y="72.1">LCD_BL</text>
<text x="304.5" y="72.6">10</text>
<text x="304.5" y="76.1">11</text>
<text x="310" y="74.4">NC</text>
<text x="310" y="77.9">GPIO.3/WAKEUP</text>
<text x="348.4" y="77.9">GPIO.0/TXT</text>
<text x="350" y="74.4">SUSPENDb</text>
<text x="368.8" y="76.1">14</text>
<text x="368.8" y="72.6">15</text>
<text x="139" y="83.8" transform="rotate(-90 139 83.8)">2</text>
<text x="168.7" y="79.7">13</text>
<text x="168.7" y="83.2">14</text>
<text x="174.2" y="81.4">32K_XN/IO33</text>
<text x="234" y="81.4">NC</text>
<text x="240.1" y="83.2">35</text>
<text x="240.1" y="79.7">36</text>
<text x="304.5" y="79.7">12</text>
<text x="310" y="81.4">GPIO.2/RS485</text>
<text x="348.2" y="81.4">GPIO.1/RXT</text>
<text x="368.8" y="79.7">13</text>
<text x="152.4" y="86.2">SD_MISO</text>
<text x="168.7" y="86.7">15</text>
<text x="174.2" y="84.9">IO25</text>
<text x="174.2" y="88.5">IO26</text>
<text x="232.7" y="88.5">IO5</text>
<text x="234" y="84.9">NC</text>
<text x="240.1" y="86.7">34</text>
<text x="252.9" y="86.2">SCK</text>
<text x="152.4" y="93.2">SD_CLK</text>
<text x="168.7" y="90.2">16</text>
<text x="168.7" y="93.8">17</text>
<text x="174.2" y="92">IO27</text>
<text x="174.2" y="95.5">MTMS/IO14</text>
<text x="224.7" y="95.5">SD0/IO7</text>
<text x="224.7" y="92">SD1/IO8</text>
<text x="240.1" y="93.8">32</text>
<text x="240.1" y="90.2">33</text>
<text x="152.4" y="96.8">RGB</text>
<text x="168.7" y="97.3">18</text>
<text x="174.2" y="99.1">MTDI/IO12</text>
<text x="225.1" y="99.1">CLK/IO6</text>
<text x="240.1" y="100.8">30</text>
<text x="240.1" y="97.3">31</text>
<text x="319.3" y="97.6">AUTO PROGRAM CIRCUIT</text>
<text x="47.2" y="107.9">1</text>
<text x="84.8" y="107.9">24</text>
<text x="92.4" y="107.4">SDA</text>
<text x="147.1" y="103.8">SD_MOSI</text>
<text x="147.1" y="107.4">SD_CS</text>
<text x="168.7" y="104.4">20</text>
<text x="168.7" y="107.9">21</text>
<text x="174.2" y="106.1">MTCK/IO13</text>
<text x="221.9" y="102.6">CMD/IO11</text>
<text x="222.6" y="106.1">SD3/IO10</text>
<text x="240.1" y="107.9">28</text>
<text x="240.1" y="104.4">29</text>
<text x="314" y="102.9">DTR</text>
<text x="328.1" y="102.9">RTS</text>
<text x="340.4" y="102.9">RST/EN</text>
<text x="356.3" y="102.9">GPIO0</text>
<text x="390.5" y="105.6">VBUS</text>
<text x="47.2" y="111.4">2</text>
<text x="50.7" y="109.6">RESV</text>
<text x="50.7" y="113.2">NC</text>
<text x="67.4" y="113.2">SCL/SCLK</text>
<text x="69.2" y="109.6">SDA/SDI</text>
<text x="84.8" y="111.4">23</text>
<text x="92.4" y="110.9">SCL</text>
<text x="168.7" y="111.4">22</text>
<text x="174.2" y="109.6">MTDO/IO15</text>
<text x="174.2" y="113.2">IO2</text>
<text x="224.7" y="109.6">SD2/IO9</text>
<text x="230.7" y="113.2">IO20</text>
<text x="240.1" y="111.4">27</text>
<text x="251.2" y="110.9">MOSI</text>
<text x="315.7" y="108.2">1</text>
<text x="315.7" y="113.5">0</text>
<text x="329.8" y="108.2">1</text>
<text x="329.8" y="113.5">0</text>
<text x="344" y="108.2">1</text>
<text x="344" y="113.5">1</text>
<text x="359.8" y="108.2">1</text>
<text x="359.8" y="113.5">1</text>
<text x="47.2" y="114.9">3</text>
<text x="47.2" y="118.5">4</text>
<text x="50.7" y="116.7">NC</text>
<text x="77" y="116.7">nCS</text>
<text x="84.8" y="118.5">21</text>
<text x="84.8" y="114.9">22</text>
<text x="147.1" y="114.4">DC</text>
<text x="147.1" y="117.9">RESET</text>
<text x="168.7" y="114.9">23</text>
<text x="168.7" y="118.5">24</text>
<text x="174.2" y="116.7">IO0</text>
<text x="240.1" y="118.5">25</text>
<text x="315.7" y="118.8">1</text>
<text x="329.8" y="118.8">0</text>
<text x="344" y="118.8">0</text>
<text x="359.8" y="118.8">1</text>
<text x="47.2" y="122">5</text>
<text x="47.2" y="125.5">6</text>
<text x="50.7" y="120.2">NC</text>
<text x="50.7" y="123.8">NC</text>
<text x="70.1" y="120.2">AUX_DA</text>
<text x="74.8" y="123.8">RESV</text>
<text x="84.8" y="125.5">19</text>
<text x="84.8" y="122">20</text>
<text x="174.2" y="120.2">IO4</text>
<text x="234" y="120.2">NC</text>
<text x="315.7" y="124.1">0</text>
<text x="329.8" y="124.1">1</text>
<text x="344" y="124.1">1</text>
<text x="359.8" y="124.1">0</text>
<text x="47.2" y="129">7</text>
<text x="50.7" y="127.3">NC</text>
<text x="50.7" y="130.8">AUX_CL</text>
<text x="74.8" y="127.3">RESV</text>
<text x="34.2" y="135.6">GND</text>
<text x="47.2" y="136.1">9</text>
<text x="50.7" y="137.9">AD0/SDO</text>
<text x="78.8" y="137.9">NC</text>
<text x="78.8" y="134.3">NC</text>
<text x="84.8" y="136.1">16</text>
<text x="84.8" y="132.6">17</text>
<text x="357" y="135.6">EN</text>
<text x="34.2" y="142.6">GND</text>
<text x="45.2" y="139.6">10</text>
<text x="45.2" y="143.2">11</text>
<text x="50.7" y="141.4">REFOUT</text>
<text x="78.8" y="141.4">NC</text>
<text x="84.8" y="143.2">14</text>
<text x="84.8" y="139.6">15</text>
<text x="34.2" y="146.2">TXD</text>
<text x="45.2" y="146.7">12</text>
<text x="50.7" y="144.9">FSYNC</text>
<text x="50.7" y="148.4">INT</text>
<text x="78.8" y="144.9">NC</text>
<text x="257.2" y="145.3" transform="rotate(-90 257.2 145.3)">6</text>
<text x="298.8" y="147.9">DTR</text>
<text x="365.1" y="145.3">Put close to CP2102N's VDD</text>
<text x="379.9" y="149.7">DVDD3V3</text>
<text x="77.3" y="152">EXP</text>
<text x="84.8" y="150.2">25</text>
<text x="243.2" y="150.2">5</text>
<text x="243.2" y="153.7">4</text>
<text x="248.7" y="151.6">GND</text>
<text x="248.7" y="155.5">ID</text>
<text x="200" y="156.7">D+</text>
<text x="200" y="160.3">D-</text>
<text x="243.2" y="160.8">2</text>
<text x="243.2" y="157.3">3</text>
<text x="248.7" y="159">D+</text>
<text x="178.9" y="163.8">ANT</text>
<text x="243.2" y="164.3">1</text>
<text x="248.7" y="165.7">VCC</text>
<text x="248.7" y="162.2">D-</text>
<text x="357" y="162">DC</text>
<text x="257.2" y="172" transform="rotate(-90 257.2 172)">7</text>
<text x="305.9" y="172.6">RTS</text>
<text x="62.4" y="176.1">TXD</text>
<text x="221.9" y="175.3" transform="rotate(-90 221.9 175.3)">6</text>
<text x="229" y="175.3" transform="rotate(-90 229 175.3)">5</text>
<text x="236" y="175.3" transform="rotate(-90 236 175.3)">4</text>
<text x="221.9" y="194.9" transform="rotate(-90 221.9 194.9)">1</text>
<text x="229" y="194.9" transform="rotate(-90 229 194.9)">2</text>
<text x="236" y="194.9" transform="rotate(-90 236 194.9)">3</text>
<text x="309.4" y="209.7">LCD_BL</text>
<text x="348.9" y="206.8" transform="rotate(-90 348.9 206.8)">10</text>
<text x="34.8" y="215.5">1</text>
<text x="60" y="213.7">EP</text>
<text x="65.4" y="215.5">6</text>
<text x="65.4" y="211.9">7</text>
<text x="78.3" y="214.9">SCL</text>
<text x="309.4" y="213.2">RESET</text>
<text x="340" y="213.7">2</text>
<text x="340" y="210.2">1</text>
<text x="343.5" y="215.5">2</text>
<text x="343.5" y="211.9">1</text>
<text x="350.7" y="212.3" transform="rotate(-90 350.7 212.3)">10</text>
<text x="34.8" y="219">2</text>
<text x="38.3" y="217.2">VCC</text>
<text x="38.3" y="220.8">ADDR</text>
<text x="57.8" y="217.2">SCL</text>
<text x="58" y="220.8">DVI</text>
<text x="65.4" y="219">5</text>
<text x="309.4" y="216.7">MOSI</text>
<text x="309.4" y="220.2">SCK</text>
<text x="340" y="220.8">4</text>
<text x="340" y="217.2">3</text>
<text x="343.5" y="219">3</text>
<text x="34.8" y="222.5">3</text>
<text x="38.3" y="224.3">GND</text>
<text x="57.2" y="224.3">SDA</text>
<text x="65.4" y="222.5">4</text>
<text x="78.3" y="222">SDA</text>
<text x="140.8" y="226.4" transform="rotate(-90 140.8 226.4)">14</text>
<text x="147.8" y="226.4" transform="rotate(-90 147.8 226.4)">13</text>
<text x="154.9" y="226.4" transform="rotate(-90 154.9 226.4)">12</text>
<text x="309.4" y="223.8">DC</text>
<text x="309.4" y="227.3">GND</text>
<text x="340" y="227.8">6</text>
<text x="340" y="224.3">5</text>
<text x="343.5" y="226.1">5</text>
<text x="343.5" y="222.5">4</text>
<text x="133.8" y="231.4">1</text>
<text x="196.5" y="232.6">SD_CS</text>
<text x="309.4" y="230.8">DVDD3V3</text>
<text x="340" y="231.4">7</text>
<text x="343.5" y="233.1">7</text>
<text x="343.5" y="229.6">6</text>
<text x="118.9" y="234.4">SD_CS</text>
<text x="118.9" y="237.9">SD_MOSI 3</text>
<text x="133.8" y="234.9">2</text>
<text x="340" y="234.9">8</text>
<text x="343.5" y="236.6">8</text>
<text x="350.7" y="237.5" transform="rotate(-90 350.7 237.5)">9</text>
<text x="118.9" y="244.9">SD_CLK</text>
<text x="133.8" y="245.5">5</text>
<text x="133.8" y="241.9">4</text>
<text x="142.2" y="241" transform="rotate(-90 142.2 241)">SHIELD</text>
<text x="149.2" y="241" transform="rotate(-90 149.2 241)">SHIELD</text>
<text x="156.3" y="241" transform="rotate(-90 156.3 241)">SHIELD</text>
<text x="196.5" y="244.9">SD_MOSI</text>
<text x="348.9" y="241" transform="rotate(-90 348.9 241)">9</text>
<text x="118.9" y="252">SD_MISO 7</text>
<text x="133.8" y="249">6</text>
<text x="63.6" y="257.8">DOUT</text>
<text x="74.3" y="256">4</text>
<text x="133.8" y="256">8</text>
<text x="196.5" y="257.3">SD_CLK</text>
<text x="21.9" y="259">RGB</text>
<text x="33.1" y="259.6">2</text>
<text x="36.6" y="261.3">DIN</text>
<text x="133.8" y="259.6">9</text>
<text x="138.3" y="261">CD</text>
<text x="149.2" y="262.7" transform="rotate(-90 149.2 262.7)">CD</text>
<text x="156.3" y="262.7" transform="rotate(-90 156.3 262.7)">SHIELD</text>
<text x="147.8" y="269.3" transform="rotate(-90 147.8 269.3)">10</text>
<text x="154.9" y="269.3" transform="rotate(-90 154.9 269.3)">11</text>
<text x="196.5" y="269.6">SD_MISO</text>
</g>
<g font-size="3.2">
<text x="40.1" y="35.6">2</text>
<text x="231.3" y="35.6">GND</text>
<text x="240.1" y="33.8">49</text>
<text x="43.6" y="37.3">GND</text>
<text x="360.1" y="39.1">GND</text>
<text x="368.8" y="37.3">25</text>
<text x="306.5" y="44.4">2</text>
<text x="310" y="46.1">GND</text>
<text x="76.1" y="130.8">GND</text>
<text x="84.8" y="129">18</text>
<text x="33.1" y="256">1</text>
<text x="36.6" y="257.8">GND/VSS</text>
</g>
<g font-size="3.2" fill="#f00">
<text x="170.7" y="37.3">1</text>
<text x="174.2" y="39.1">VDDA</text>
<text x="170.7" y="44.4">3</text>
<text x="170.7" y="47.9">4</text>
<text x="174.2" y="46.1">VDDA3P3</text>
<text x="229.4" y="46.1">VDDA</text>
<text x="240.1" y="44.4">46</text>
<text x="170.7" y="51.4">5</text>
<text x="174.2" y="49.7">VDDA3P3</text>
<text x="174.2" y="53.2">SENSOR_VP/I36</text>
<text x="229.4" y="56.7">VDDA</text>
<text x="240.1" y="55">43</text>
<text x="310" y="60.3">VDD</text>
<text x="217.1" y="77.9">VDD3P3_CPU</text>
<text x="240.1" y="76.1">37</text>
<text x="168.7" y="100.8">19</text>
<text x="174.2" y="102.6">VDD3P3_RTC</text>
<text x="221.1" y="116.7">VDD_SDIO</text>
<text x="240.1" y="114.9">26</text>
<text x="47.2" y="132.6">8</text>
<text x="50.7" y="134.3">VDDIO</text>
<text x="76.3" y="148.4">VDD</text>
<text x="84.8" y="146.7">13</text>
<text x="57.7" y="261.3">VCC/VDD</text>
<text x="74.3" y="259.6">3</text>
</g>
</svg>
